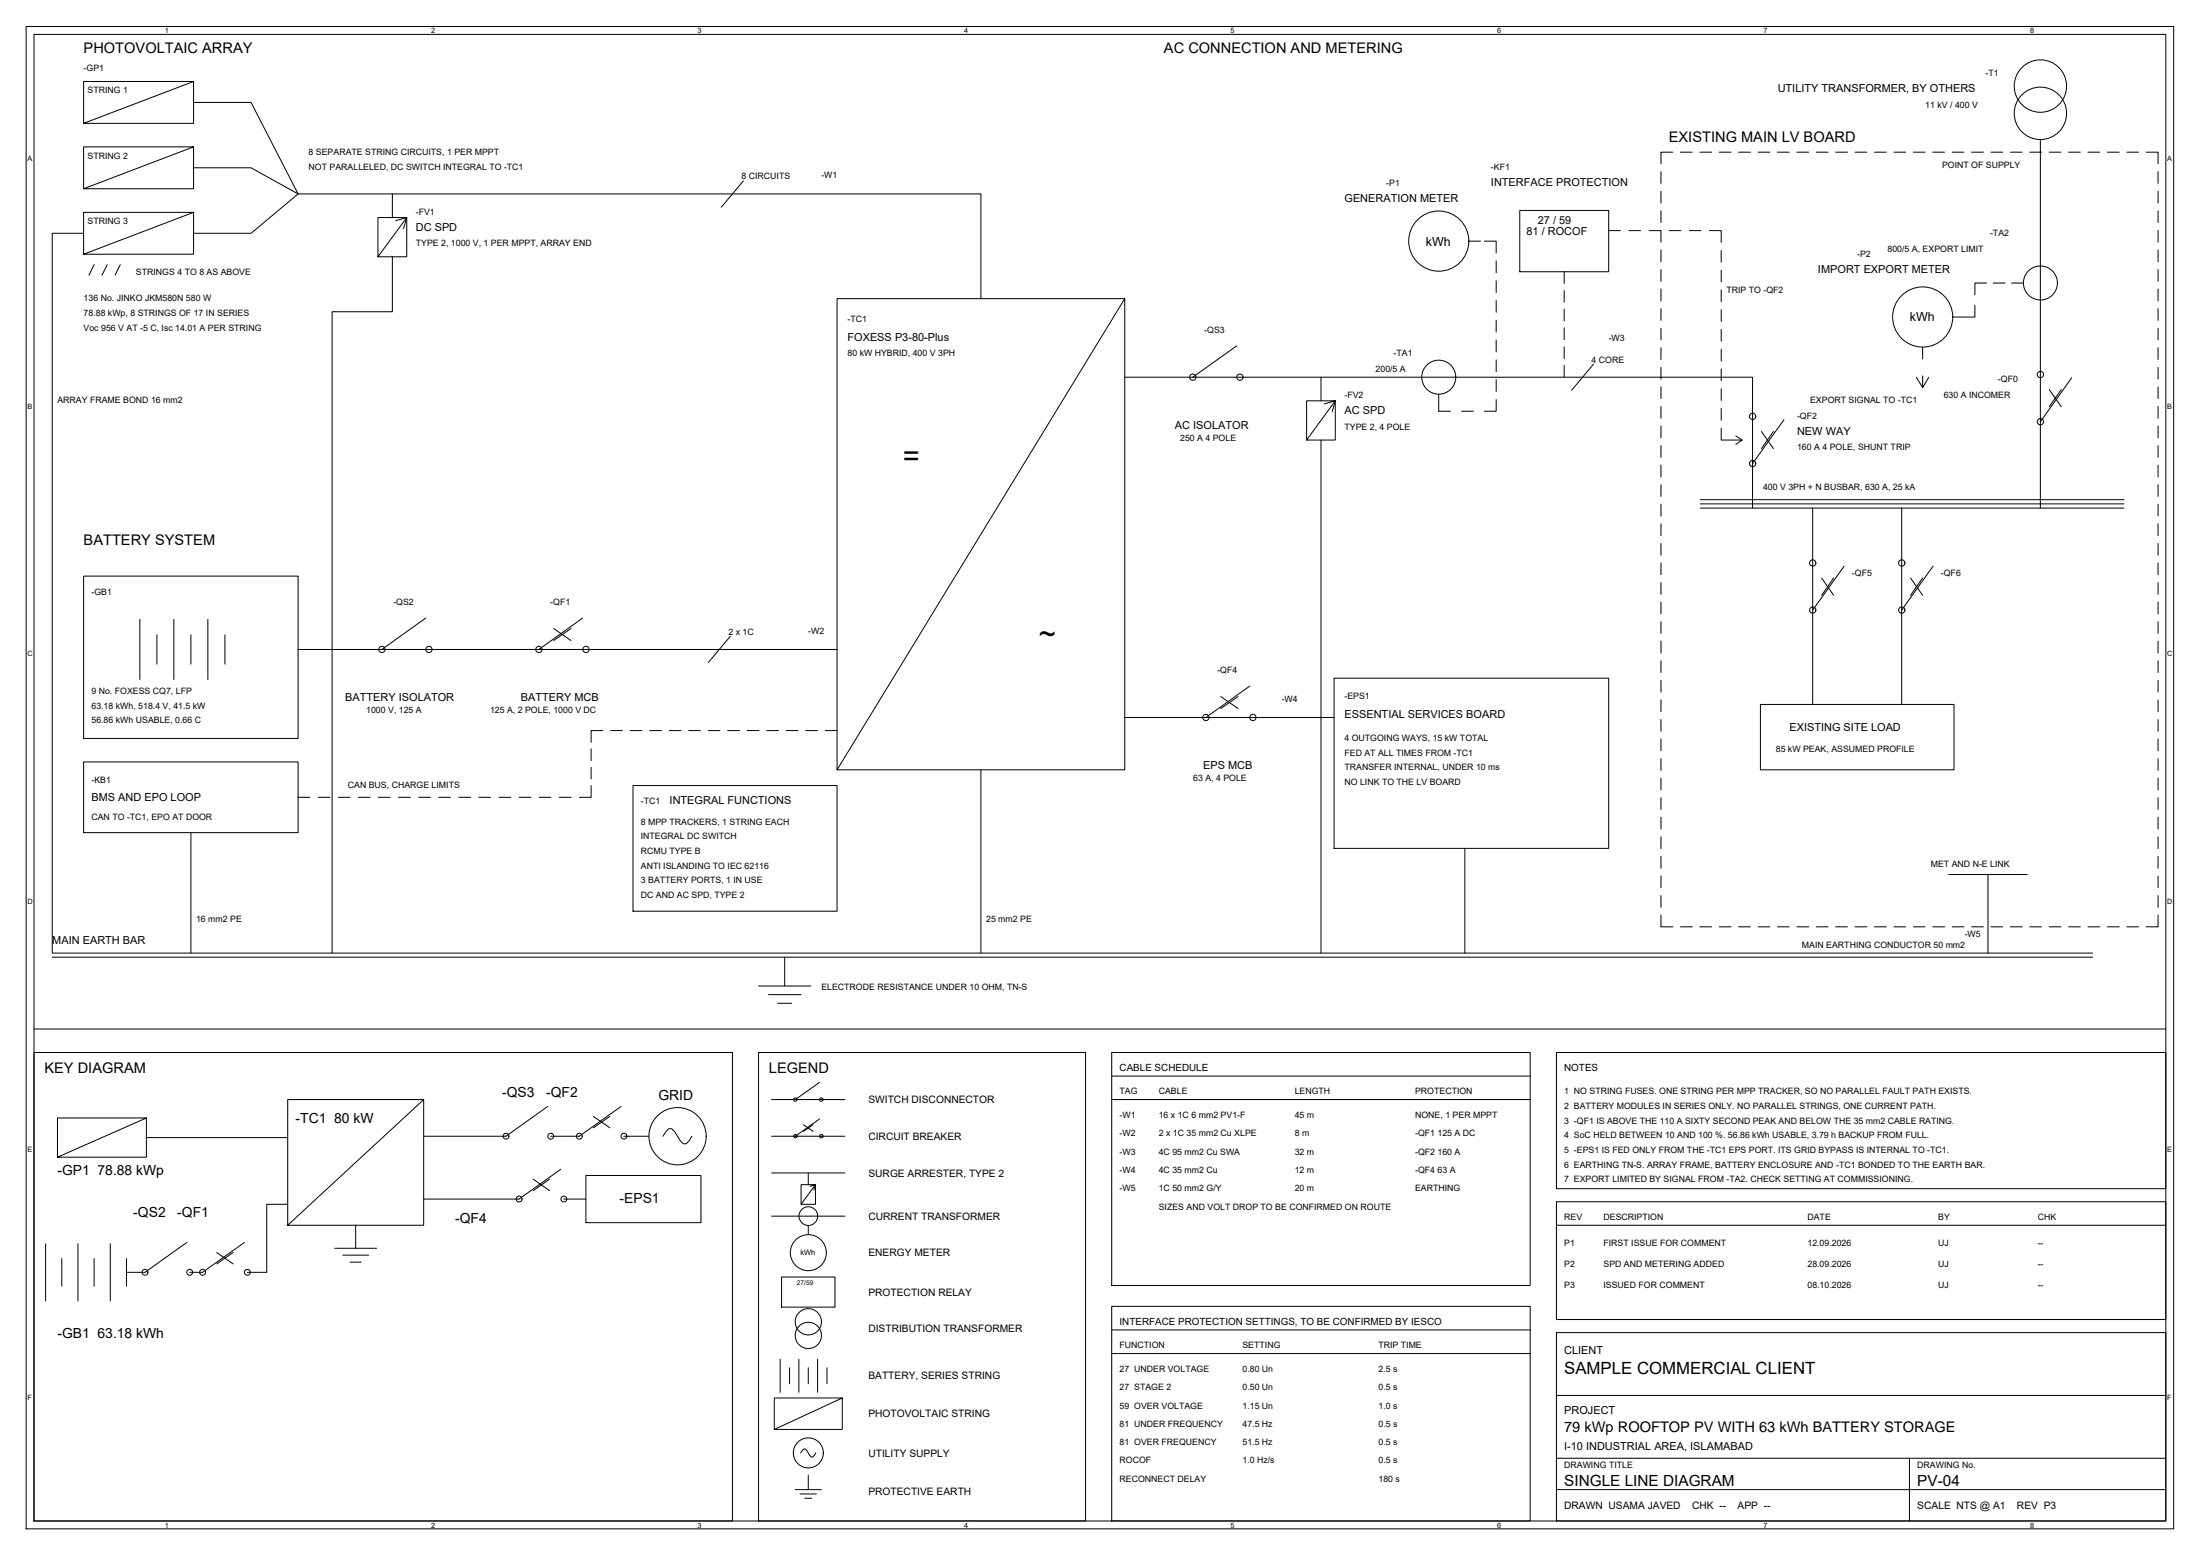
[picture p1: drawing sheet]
<svg xmlns="http://www.w3.org/2000/svg" width="841mm" height="594mm" viewBox="0 0 841 594" stroke-linecap="round" stroke-linejoin="round" font-family="sans-serif">
<!-- layer: 00-BORDER -->
<g fill="none" stroke="#000" stroke-width=".38">
<path d="M10 10.1h821v574h-821zM13 13.1h815v568h-815zM13 393.1h815M13 402.1h267v179h-267zM290 402.1h125v179h-125zM425 402.1h160v89h-160zM425 411.1h160M595 402.1h233v52h-233zM425 420.1h160M595 459.1h233v45h-233zM595 468.1h233M425 499.1h160v82h-160z"/>
<path d="M425 508.1h160M425 517.1h160M595 509.1h233v72h-233zM595 533.1h233M595 557.1h233M730 557.1v24M595 569.1h233"/>
</g>
<!-- layer: 03-PV-MODULE -->
<path d="M74 31.1l-42 16h42v-16h-42v16M74 56.1l-42 16h42v-16h-42v16M74 81.1l-42 16h42v-16h-42v16M56 427.1l-34 15h34v-15h-34v15M322 534.1l-26 12h26v-12h-26v12" fill="none" stroke="#000" stroke-width=".38"/>
<!-- layer: 09-CABLE -->
<g fill="none" stroke="#000" stroke-width=".38">
<path d="M74 39.1h22l18 35M780 53.3v140.8M74 64.1h22l18 10M114 74.1l-18 15h-22M114 74.1h261v40M150 74.1v9M430 144.1h240v50M505 144.1v9M693 194.1v75M727 194.1v75M114 248.1h206M430 274.1h80"/>
<path d="M56 434.6h54M162 434.1h31.4M210.5 434.1h10.9M238.5 434.1h9.6M295 434.1h28M295 420.1h28M162 458.1h36.4M215.5 458.1h8.5M295 448.1h28M309 448.1v4.5M110 460.1h-8v26h-7.5M295 464.6h28"/>
<path d="M48.3 486.1h7.1M72.5 486.1h4.9"/>
</g>
<!-- layer: 06-DIMS -->
<g fill="none" stroke="#000" stroke-width=".38">
<path d="M639.5 58.1h-4.5v4.5M642.4 58.1h4.5M649.8 58.1h4.5M657.2 58.1h4.6M664.6 58.1h4.6M672.1 58.1h4.5M679.5 58.1h4.5M686.9 58.1h4.5M694.4 58.1h4.4M701.8 58.1h4.4M709.2 58.1h4.5M716.6 58.1h4.5"/>
<path d="M724 58.1h4.5M731.4 58.1h4.5M738.8 58.1h4.6M746.3 58.1h4.5M753.7 58.1h4.5M761.1 58.1h4.5M768.5 58.1h4.5M776 58.1h4.5M783.4 58.1h4.5M790.8 58.1h4.5M798.2 58.1h4.5M805.6 58.1h4.5"/>
<path d="M813.1 58.1h4.4M820.5 58.1h4.5v4.5M284.2 69.1l-8.4 10M635 65.6v4.5M635 73.1v4.5M825 65.6v4.5M825 73.1v4.5M635 80.5v4.5M635 88v4.5M635 95.5v4.5M825 80.5v4.5M825 88v4.5"/>
<path d="M825 95.5v4.5M36 101.1l-2 4M41 101.1l-2 4M46 101.1l-2 4M635 103v4.5M635 110.4v4.5M635 117.9v4.5M825 103v4.5M825 110.4v4.5M825 117.9v4.5M609.2 139.1l-8.4 10M635 125.4v4.5"/>
<path d="M635 132.9v4.4M825 125.4v4.5M825 132.9v4.4M635 140.3v4.5M635 147.8v4.5M635 155.3v4.5M825 140.3v4.5M825 147.8v4.5M825 155.3v4.5M635 162.7v4.6M635 170.2v4.5M635 177.7v4.5"/>
<path d="M825 162.7v4.6M825 170.2v4.5M825 177.7v4.5M635 185.2v4.5M635 192.6v4.6M825 185.2v4.5M825 192.6v4.6M635 200.1v4.5M635 207.6v4.5M635 215.1v4.5M825 200.1v4.5M825 207.6v4.5"/>
<path d="M825 215.1v4.5M635 222.6v4.4M635 230v4.5M635 237.5v4.5M825 222.6v4.4M825 230v4.5M825 237.5v4.5M279.2 243.1l-8.4 10M635 245v4.5M635 252.4v4.5M635 259.9v4.5M825 245v4.5"/>
<path d="M825 252.4v4.5M825 259.9v4.5M635 267.4v4.5M635 274.9v4.5M825 267.4v4.5M825 274.9v4.5M635 282.3v4.5M635 289.8v4.5M635 297.3v4.5M825 282.3v4.5M825 289.8v4.5M825 297.3v4.5"/>
<path d="M242 300.1h78v48h-78zM635 304.8v4.5M635 312.2v4.6M635 319.7v4.5M825 304.8v4.5M825 312.2v4.6M825 319.7v4.5M635 327.2v4.5M635 334.7v4.4M825 327.2v4.5M825 334.7v4.4M635 349.6v4.5h4.5"/>
<path d="M635 342.2v4.4M642.4 354.1h4.5M649.8 354.1h4.5M657.2 354.1h4.6M664.6 354.1h4.6M672.1 354.1h4.5M679.5 354.1h4.5M686.9 354.1h4.5M694.4 354.1h4.4M701.8 354.1h4.4M709.2 354.1h4.5M716.6 354.1h4.5"/>
<path d="M724 354.1h4.5M731.4 354.1h4.5M738.8 354.1h4.6M746.3 354.1h4.5M753.7 354.1h4.5M761.1 354.1h4.5M768.5 354.1h4.5M776 354.1h4.5M783.4 354.1h4.5M790.8 354.1h4.5M798.2 354.1h4.5M805.6 354.1h4.5"/>
<path d="M813.1 354.1h4.4M825 349.6v4.5h-4.5M825 342.2v4.4"/>
</g>
<!-- layer: 08-ELEC -->
<g fill="none" stroke="#000" stroke-width=".38">
<path d="M151.3 84.3l4.2-1.2-11 15h11v-15h-11v15M155.5 83.1l-1.2 4.2M581 80.4h34v23.4h-34zM430 114.1l-110 180h110v-180h-110v180M472.8 132.1l-16.8 12M506.3 154.3l4.2-1.2-11 15h11v-15h-11v15M510.5 153.1l-1.2 4.2M783.4 148.8l4.6 6.6M788 148.8l-4.6 6.6M792 144.3l-12 16.8M673.4 164.8l4.6 6.6M678 164.8l-4.6 6.6"/>
<path d="M682 160.3l-12 16.8M650 194.1h162M650 192.5h162M650 190.9h162M705 216.3l-12 16.8M739 216.3l-12 16.8M162.8 236.1l-16.8 12M222.8 236.1l-16.8 12M696.4 220.8l4.6 6.6M701 220.8l-4.6 6.6M730.4 220.8l4.6 6.6M735 220.8l-4.6 6.6"/>
<path d="M211.7 240.1l6.6 4.6M218.3 240.1l-6.6 4.6M510 259.1h105v65h-105zM466.7 266.1l6.6 4.6M473.3 266.1l-6.6 4.6M477.8 262.1l-16.8 12M673 269.1h74v25h-74zM32 291.1h82v27h-82zM313.3 413.5l-9.3 6.6M162 420.1l-52 48h52v-48h-52v48M209.4 422.7l-16 11.4M226.8 426.5l6.3 4.4"/>
<path d="M233.1 426.5l-6.3 4.4M237.4 422.7l-16 11.4M253.4 434.1l1.2-1.8 1.1-1.1h1.1l1.1 1.1 2.2 3.6 1.1 1.1h1.1l1.1-1.1 1.1-1.8M307.2 429.7l3.6 2.5M310.8 429.7l-3.6 2.5M313.3 427.5l-9.3 6.6M203.8 450.5l6.3 4.4M210.1 450.5l-6.3 4.4M214.4 446.7l-16 11.4M224 449.1h44v18h-44zM309.6 453.2l2.1-.6-5.5 7.5h5.5v-7.5h-5.5v7.5M311.7 452.6l-.6 2.1"/>
<path d="M71.4 474.7l-16 11.4M82.8 478.5l6.3 4.4M89.1 478.5l-6.3 4.4M93.4 474.7l-16 11.4M298.8 487.9h20.4v11.5h-20.4zM306.1 555.1l1.2-1.5h.5l.6 .6 1.7 2.4h.6l1.2-1.5"/>
<circle cx="780" cy="32.9" r="10"/>
<circle cx="780" cy="43.3" r="10"/>
<circle cx="550" cy="92.1" r="11.5"/>
<circle cx="780" cy="108.1" r="6.5"/>
<circle cx="735" cy="121.1" r="11.5"/>
<circle cx="456" cy="144.1" r="1.21"/>
<circle cx="474" cy="144.1" r="1.21"/>
<circle cx="550" cy="144.1" r="6.5"/>
<circle cx="670" cy="159.1" r="1.21"/>
<circle cx="780" cy="143.1" r="1.21"/>
<circle cx="670" cy="177.1" r="1.21"/>
<circle cx="780" cy="161.1" r="1.21"/>
<circle cx="693" cy="215.1" r="1.21"/>
<circle cx="727" cy="215.1" r="1.21"/>
<circle cx="693" cy="233.1" r="1.21"/>
<circle cx="727" cy="233.1" r="1.21"/>
<circle cx="146" cy="248.1" r="1.21"/>
<circle cx="164" cy="248.1" r="1.21"/>
<circle cx="206" cy="248.1" r="1.21"/>
<circle cx="224" cy="248.1" r="1.21"/>
<circle cx="461" cy="274.1" r="1.21"/>
<circle cx="479" cy="274.1" r="1.21"/>
<circle cx="193.4" cy="434.1" r="1.12"/>
<circle cx="210.5" cy="434.1" r="1.12"/>
<circle cx="221.5" cy="434.1" r="1.12"/>
<circle cx="238.5" cy="434.1" r="1.12"/>
<circle cx="259" cy="434.1" r="10.9"/>
<circle cx="304.1" cy="420.1" r=".66"/>
<circle cx="304.1" cy="434.1" r=".66"/>
<circle cx="314" cy="420.1" r=".66"/>
<circle cx="314" cy="434.1" r=".66"/>
<circle cx="198.4" cy="458.1" r="1.12"/>
<circle cx="215.5" cy="458.1" r="1.12"/>
<circle cx="309" cy="478.6" r="6.9"/>
<circle cx="309" cy="464.6" r="3.6"/>
<circle cx="55.4" cy="486.1" r="1.12"/>
<circle cx="72.5" cy="486.1" r="1.12"/>
<circle cx="77.4" cy="486.1" r="1.12"/>
<circle cx="94.6" cy="486.1" r="1.12"/>
<circle cx="309" cy="510.2" r="5"/>
<circle cx="309" cy="505" r="5"/>
<circle cx="309" cy="555.1" r="5.7"/>
</g>
<!-- layer: 10-EARTH -->
<g fill="none" stroke="#000" stroke-width=".38">
<path d="M32 89.1h-12v275h780M150 98.1v21h-23v245M505 168.1v196M375 294.1v70M73 318.1v46M560 324.1v40M745 334.1h30M760 334.1v30M20 365.7h780M290 376.7h20M293.8 380h12.4M300 365.7v11"/>
<path d="M297.3 383.3h5.4M128 476.9h16M131 479.5h9.9M136 468.1v8.8M133.8 482.2h4.3M304 569.1h10M305.9 570.8h6.2M307.6 572.4h2.7M309 563.6v5.5"/>
</g>
<!-- layer: 11-BATTERY -->
<g fill="none" stroke="#000" stroke-width=".38">
<path d="M32 220.1h82v62h-82zM53.5 236.6v23M66.5 236.6v23M79.5 236.6v23M60 242.5v11.2M73 242.5v11.2M86 242.5v11.2M17.4 475.2v21.8M29.8 475.2v21.8M42.2 475.2v21.8M23.6 480.8v10.6M36 480.8v10.6"/>
<path d="M48.3 480.8v10.6M298.2 519.3v12.6M305.4 519.3v12.6M312.5 519.3v12.6M301.8 522.5v6.2M309 522.5v6.2M316.1 522.5v6.2"/>
</g>
<!-- layer: 12-CONTROL -->
<g fill="none" stroke="#000" stroke-width=".38">
<path d="M561.5 92.1h4.5M567.5 92.1h4.5v4.5M572 99.7v4.5M615 88.1h4.5M622.7 88.1h4.5M630.4 88.1h4.5M638.1 88.1h4.5M645.8 88.1h4.5M653.5 88.1h4.5v4.5M658 95.7v4.5M572 107.2v4.5M572 114.8v4.5"/>
<path d="M598 103.8v4.5M598 111v4.5M598 118.1v4.6M658 103.2v4.5M658 110.8v4.4M658 118.3v4.5M755 116.6v4.5h-8.5M759.5 108.1h-4.5v4.5M762 108.1h4.5M769 108.1h4.5M572 122.4v4.4M572 129.9v4.5"/>
<path d="M572 137.5v4.5M598 125.3v4.5M598 132.5v4.5M598 139.6v4.5M658 125.9v4.5M658 133.4v4.5M735 132.6v4.5M550 150.6v6.5h4.5M558.7 157.1h4.5M572 152.6v4.5h-4.5M572 145v4.5M658 141v4.5"/>
<path d="M658 148.5v4.5M658 156.1v4.5M735 143.6v4.5l-2.4-4M737.4 144.1l-2.4 4M658 163.6v4.5h8l-2.4 1.6M663.6 166.5l2.4 1.6M230.5 279.1h-4.5v4.5M233.4 279.1h4.6M240.9 279.1h4.5M248.4 279.1h4.5M255.8 279.1h4.5M263.3 279.1h4.5"/>
<path d="M270.7 279.1h4.5M278.2 279.1h4.5M285.6 279.1h4.6M293.1 279.1h4.5M300.6 279.1h4.5M308 279.1h4.5M315.5 279.1h4.5M226 286.1v4.5M226 293.1v4.5M114 304.6h4.5M121.7 304.6h4.5M129.3 304.6h4.5"/>
<path d="M137 304.6h4.5M144.7 304.6h4.5M152.4 304.6h4.5M160.1 304.6h4.4M167.7 304.6h4.5M175.4 304.6h4.5M183.1 304.6h4.5M190.8 304.6h4.5M198.5 304.6h4.4M206.1 304.6h4.5M213.8 304.6h4.5M226 300.1v4.5h-4.5"/>
<path d="M309 468.2v3.5"/>
</g>
<g font-size="11.2">
<text x="345.1" y="178.1">=</text>
<text x="397.1" y="246.1">~</text>
</g>
<text font-size="6.4" x="598" y="525.1">SAMPLE COMMERCIAL CLIENT</text>
<g font-size="5.9">
<text x="598" y="567.6">SINGLE LINE DIAGRAM</text>
<text x="733" y="567.6">PV-04</text>
</g>
<g font-size="5.6">
<text x="32" y="20.1">PHOTOVOLTAIC ARRAY</text>
<text x="445" y="20.1">AC CONNECTION AND METERING</text>
<text x="638" y="54.1">EXISTING MAIN LV BOARD</text>
<text x="32" y="208.1">BATTERY SYSTEM</text>
<text x="17" y="410.1">KEY DIAGRAM</text>
<text x="294" y="410.1">LEGEND</text>
<text x="598" y="547.1">79 kWp ROOFTOP PV WITH 63 kWh BATTERY STORAGE</text>
</g>
<g font-size="5.3">
<text x="192" y="419.1">-QS3</text>
<text x="208.8" y="419.1">-QF2</text>
<text x="251.7" y="420.1">GRID</text>
<text x="113" y="429.1">-TC1 80 kW</text>
<text x="22" y="449.1">-GP1 78.88 kWp</text>
<text x="236.9" y="459.6">-EPS1</text>
<text x="51" y="465.1">-QS2</text>
<text x="67.8" y="465.1">-QF1</text>
<text x="174" y="467.1">-QF4</text>
<text x="22" y="511.1">-GB1 63.18 kWh</text>
</g>
<g font-size="4.7">
<text x="545.1" y="93.8">kWh</text>
<text x="730.1" y="122.8">kWh</text>
</g>
<g font-size="4.2">
<text x="679.6" y="35.1">UTILITY TRANSFORMER, BY OTHERS</text>
<text x="570" y="71.1">INTERFACE PROTECTION</text>
<text x="514" y="77.1">GENERATION METER</text>
<text x="159" y="88.1">DC SPD</text>
<text x="583.6" y="89.6">81 / ROCOF</text>
<text x="587.9" y="85.4">27 / 59</text>
<text x="695" y="104.1">IMPORT EXPORT METER</text>
<text x="324" y="130.1">FOXESS P3-80-Plus</text>
<text x="514" y="158.1">AC SPD</text>
<text x="449.2" y="163.7">AC ISOLATOR</text>
<text x="687" y="166.1">NEW WAY</text>
<text x="132" y="267.7">BATTERY ISOLATOR</text>
<text x="199.1" y="267.7">BATTERY MCB</text>
<text x="514" y="274.1">ESSENTIAL SERVICES BOARD</text>
<text x="684.1" y="279.1">EXISTING SITE LOAD</text>
<text x="459.9" y="293.7">EPS MCB</text>
<text x="35" y="306.1">BMS AND EPO LOOP</text>
<text x="256" y="307.1">INTEGRAL FUNCTIONS</text>
<text x="20" y="360.6">MAIN EARTH BAR</text>
<text x="598" y="517.1">CLIENT</text>
<text x="598" y="540.1">PROJECT</text>
<text x="598" y="554.1">I-10 INDUSTRIAL AREA, ISLAMABAD</text>
</g>
<g font-size="3.9">
<text x="332" y="421.5">SWITCH DISCONNECTOR</text>
<text x="332" y="435.5">CIRCUIT BREAKER</text>
<text x="332" y="449.5">SURGE ARRESTER, TYPE 2</text>
<text x="332" y="466">CURRENT TRANSFORMER</text>
<text x="332" y="480">ENERGY METER</text>
<text x="332" y="495">PROTECTION RELAY</text>
<text x="332" y="509">DISTRIBUTION TRANSFORMER</text>
<text x="332" y="527">BATTERY, SERIES STRING</text>
<text x="332" y="541.5">PHOTOVOLTAIC STRING</text>
<text x="332" y="556.5">UTILITY SUPPLY</text>
<text x="332" y="571">PROTECTIVE EARTH</text>
<text x="598" y="576.6">DRAWN USAMA JAVED</text>
<text x="646.9" y="576.6">CHK --</text>
<text x="664.2" y="576.6">APP --</text>
<text x="733" y="576.6">SCALE NTS @ A1</text>
<text x="771.1" y="576.6">REV P3</text>
</g>
<g font-size="3.8">
<text x="428" y="409.1">CABLE SCHEDULE</text>
<text x="598" y="409.1">NOTES</text>
<text x="428" y="506.1">INTERFACE PROTECTION SETTINGS, TO BE CONFIRMED BY IESCO</text>
</g>
<g font-size="3.4">
<text x="32" y="27.1">-GP1</text>
<text x="759.1" y="29.1">-T1</text>
<text x="33.5" y="35.6">STRING 1</text>
<text x="736" y="41.1">11 kV / 400 V</text>
<text x="118" y="59.1">8 SEPARATE STRING CIRCUITS, 1 PER MPPT</text>
<text x="33.5" y="60.6">STRING 2</text>
<text x="118" y="65.1">NOT PARALLELED, DC SWITCH INTEGRAL TO -TC1</text>
<text x="570" y="65.1">-KF1</text>
<text x="742.4" y="64.1">POINT OF SUPPLY</text>
<text x="283.5" y="68.5">8 CIRCUITS</text>
<text x="314" y="68.1">-W1</text>
<text x="530" y="71.1">-P1</text>
<text x="159" y="82.1">-FV1</text>
<text x="33.5" y="85.6">STRING 3</text>
<text x="159" y="94.1">TYPE 2, 1000 V, 1 PER MPPT, ARRAY END</text>
<text x="760.8" y="90.1">-TA2</text>
<text x="710" y="98.1">-P2</text>
<text x="721.6" y="96.1">800/5 A, EXPORT LIMIT</text>
<text x="52" y="105.1">STRINGS 4 TO 8 AS ABOVE</text>
<text x="660" y="112.1">TRIP TO -QF2</text>
<text x="32" y="115.1">136 No. JINKO JKM580N 580 W</text>
<text x="32" y="120.7">78.88 kWp, 8 STRINGS OF 17 IN SERIES</text>
<text x="324" y="123.1">-TC1</text>
<text x="32" y="126.3">Voc 956 V AT -5 C, Isc 14.01 A PER STRING</text>
<text x="460.4" y="127.1">-QS3</text>
<text x="615" y="130.1">-W3</text>
<text x="324" y="136.1">80 kW HYBRID, 400 V 3PH</text>
<text x="532.8" y="136.1">-TA1</text>
<text x="525.9" y="142.1">200/5 A</text>
<text x="608.5" y="138.5">4 CORE</text>
<text x="763.8" y="146.1">-QF0</text>
<text x="22" y="154.1">ARRAY FRAME BOND 16 mm2</text>
<text x="514" y="152.1">-FV2</text>
<text x="692" y="154.1">EXPORT SIGNAL TO -TC1</text>
<text x="743" y="152.1">630 A INCOMER</text>
<text x="687" y="160.1">-QF2</text>
<text x="514" y="164.1">TYPE 2, 4 POLE</text>
<text x="451.1" y="168.5">250 A 4 POLE</text>
<text x="687" y="172.1">160 A 4 POLE, SHUNT TRIP</text>
<text x="674" y="187.1">400 V 3PH + N BUSBAR, 630 A, 25 kA</text>
<text x="708" y="220.1">-QF5</text>
<text x="742" y="220.1">-QF6</text>
<text x="35" y="227.1">-GB1</text>
<text x="150.4" y="231.1">-QS2</text>
<text x="210.4" y="231.1">-QF1</text>
<text x="278.5" y="242.5">2 x 1C</text>
<text x="309" y="242.1">-W2</text>
<text x="465.4" y="257.1">-QF4</text>
<text x="35" y="265.1">9 No. FOXESS CQ7, LFP</text>
<text x="490" y="268.1">-W4</text>
<text x="514" y="267.1">-EPS1</text>
<text x="35" y="270.7">63.18 kWh, 518.4 V, 41.5 kW</text>
<text x="140" y="272.5">1000 V, 125 A</text>
<text x="187.3" y="272.5">125 A, 2 POLE, 1000 V DC</text>
<text x="35" y="276.3">56.86 kWh USABLE, 0.66 C</text>
<text x="514" y="283.1">4 OUTGOING WAYS, 15 kW TOTAL</text>
<text x="678.9" y="287.1">85 kW PEAK, ASSUMED PROFILE</text>
<text x="514" y="288.7">FED AT ALL TIMES FROM -TC1</text>
<text x="35" y="299.1">-KB1</text>
<text x="456.1" y="298.5">63 A, 4 POLE</text>
<text x="514" y="294.3">TRANSFER INTERNAL, UNDER 10 ms</text>
<text x="514" y="299.9">NO LINK TO THE LV BOARD</text>
<text x="133" y="301.1">CAN BUS, CHARGE LIMITS</text>
<text x="245" y="307.1">-TC1</text>
<text x="35" y="313.1">CAN TO -TC1, EPO AT DOOR</text>
<text x="245" y="315.1">8 MPP TRACKERS, 1 STRING EACH</text>
<text x="245" y="320.7">INTEGRAL DC SWITCH</text>
<text x="245" y="326.3">RCMU TYPE B</text>
<text x="245" y="331.9">ANTI ISLANDING TO IEC 62116</text>
<text x="738.1" y="331.1">MET AND N-E LINK</text>
<text x="245" y="337.5">3 BATTERY PORTS, 1 IN USE</text>
<text x="245" y="343.1">DC AND AC SPD, TYPE 2</text>
<text x="75" y="352.1">16 mm2 PE</text>
<text x="377" y="352.1">25 mm2 PE</text>
<text x="751.1" y="358.1">-W5</text>
<text x="688.8" y="362.1">MAIN EARTHING CONDUCTOR 50 mm2</text>
<text x="314" y="378.1">ELECTRODE RESISTANCE UNDER 10 OHM, TN-S</text>
<text x="428" y="418.1">TAG</text>
<text x="443" y="418.1">CABLE</text>
<text x="495" y="418.1">LENGTH</text>
<text x="541" y="418.1">PROTECTION</text>
<text x="598" y="418.1">1 NO STRING FUSES. ONE STRING PER MPP TRACKER, SO NO PARALLEL FAULT PATH EXISTS.</text>
<text x="598" y="423.7">2 BATTERY MODULES IN SERIES ONLY. NO PARALLEL STRINGS, ONE CURRENT PATH.</text>
<text x="428" y="427.1">-W1</text>
<text x="443" y="427.1">16 x 1C 6 mm2 PV1-F</text>
<text x="495" y="427.1">45 m</text>
<text x="541" y="427.1">NONE, 1 PER MPPT</text>
<text x="598" y="429.3">3 -QF1 IS ABOVE THE 110 A SIXTY SECOND PEAK AND BELOW THE 35 mm2 CABLE RATING.</text>
<text x="428" y="434.1">-W2</text>
<text x="443" y="434.1">2 x 1C 35 mm2 Cu XLPE</text>
<text x="495" y="434.1">8 m</text>
<text x="541" y="434.1">-QF1 125 A DC</text>
<text x="598" y="434.9">4 SoC HELD BETWEEN 10 AND 100 %. 56.86 kWh USABLE, 3.79 h BACKUP FROM FULL.</text>
<text x="428" y="441.1">-W3</text>
<text x="443" y="441.1">4C 95 mm2 Cu SWA</text>
<text x="495" y="441.1">32 m</text>
<text x="541" y="441.1">-QF2 160 A</text>
<text x="598" y="440.5">5 -EPS1 IS FED ONLY FROM THE -TC1 EPS PORT. ITS GRID BYPASS IS INTERNAL TO -TC1.</text>
<text x="428" y="448.1">-W4</text>
<text x="443" y="448.1">4C 35 mm2 Cu</text>
<text x="495" y="448.1">12 m</text>
<text x="541" y="448.1">-QF4 63 A</text>
<text x="598" y="446.1">6 EARTHING TN-S. ARRAY FRAME, BATTERY ENCLOSURE AND -TC1 BONDED TO THE EARTH BAR.</text>
<text x="428" y="455.1">-W5</text>
<text x="443" y="455.1">1C 50 mm2 G/Y</text>
<text x="495" y="455.1">20 m</text>
<text x="541" y="455.1">EARTHING</text>
<text x="598" y="451.7">7 EXPORT LIMITED BY SIGNAL FROM -TA2. CHECK SETTING AT COMMISSIONING.</text>
<text x="443" y="462.1">SIZES AND VOLT DROP TO BE CONFIRMED ON ROUTE</text>
<text x="598" y="466.1">REV</text>
<text x="613" y="466.1">DESCRIPTION</text>
<text x="691" y="466.1">DATE</text>
<text x="741" y="466.1">BY</text>
<text x="779" y="466.1">CHK</text>
<text x="598" y="476.1">P1</text>
<text x="613" y="476.1">FIRST ISSUE FOR COMMENT</text>
<text x="691" y="476.1">12.09.2026</text>
<text x="741" y="476.1">UJ</text>
<text x="779" y="476.1">--</text>
<text x="598" y="484.1">P2</text>
<text x="613" y="484.1">SPD AND METERING ADDED</text>
<text x="691" y="484.1">28.09.2026</text>
<text x="741" y="484.1">UJ</text>
<text x="779" y="484.1">--</text>
<text x="598" y="492.1">P3</text>
<text x="613" y="492.1">ISSUED FOR COMMENT</text>
<text x="691" y="492.1">08.10.2026</text>
<text x="741" y="492.1">UJ</text>
<text x="779" y="492.1">--</text>
<text x="428" y="515.1">FUNCTION</text>
<text x="475" y="515.1">SETTING</text>
<text x="527" y="515.1">TRIP TIME</text>
<text x="428" y="524.1">27 UNDER VOLTAGE</text>
<text x="475" y="524.1">0.80 Un</text>
<text x="527" y="524.1">2.5 s</text>
<text x="428" y="531.1">27 STAGE 2</text>
<text x="475" y="531.1">0.50 Un</text>
<text x="527" y="531.1">0.5 s</text>
<text x="428" y="538.1">59 OVER VOLTAGE</text>
<text x="475" y="538.1">1.15 Un</text>
<text x="527" y="538.1">1.0 s</text>
<text x="428" y="545.1">81 UNDER FREQUENCY</text>
<text x="475" y="545.1">47.5 Hz</text>
<text x="527" y="545.1">0.5 s</text>
<text x="428" y="552.1">81 OVER FREQUENCY</text>
<text x="475" y="552.1">51.5 Hz</text>
<text x="527" y="552.1">0.5 s</text>
<text x="428" y="559.1">ROCOF</text>
<text x="475" y="559.1">1.0 Hz/s</text>
<text x="527" y="559.1">0.5 s</text>
<text x="598" y="560.9">DRAWING TITLE</text>
<text x="733" y="560.9">DRAWING No.</text>
<text x="428" y="566.1">RECONNECT DELAY</text>
<text x="527" y="566.1">180 s</text>
</g>
<g font-size="2.8">
<text x="62.9" y="12.6">1</text>
<text x="164.8" y="12.6">2</text>
<text x="266.7" y="12.6">3</text>
<text x="368.6" y="12.6">4</text>
<text x="470.5" y="12.6">5</text>
<text x="572.3" y="12.6">6</text>
<text x="674.2" y="12.6">7</text>
<text x="776.1" y="12.6">8</text>
<text x="10.5" y="61.4">A</text>
<text x="828.5" y="61.4">A</text>
<text x="10.5" y="156.1">B</text>
<text x="828.5" y="156.1">B</text>
<text x="10.5" y="250.8">C</text>
<text x="828.5" y="250.8">C</text>
<text x="10.5" y="345.5">D</text>
<text x="828.5" y="345.5">D</text>
<text x="10.5" y="440.1">E</text>
<text x="828.5" y="440.1">E</text>
<text x="306" y="479.6">kWh</text>
<text x="10.5" y="534.8">F</text>
<text x="828.5" y="534.8">F</text>
<text x="62.9" y="583.6">1</text>
<text x="164.8" y="583.6">2</text>
<text x="266.7" y="583.6">3</text>
<text x="368.6" y="583.6">4</text>
<text x="470.5" y="583.6">5</text>
<text x="572.3" y="583.6">6</text>
<text x="674.2" y="583.6">7</text>
<text x="776.1" y="583.6">8</text>
</g>
<text font-size="2.5" x="304.7" y="490.8">27/59</text>
</svg>
